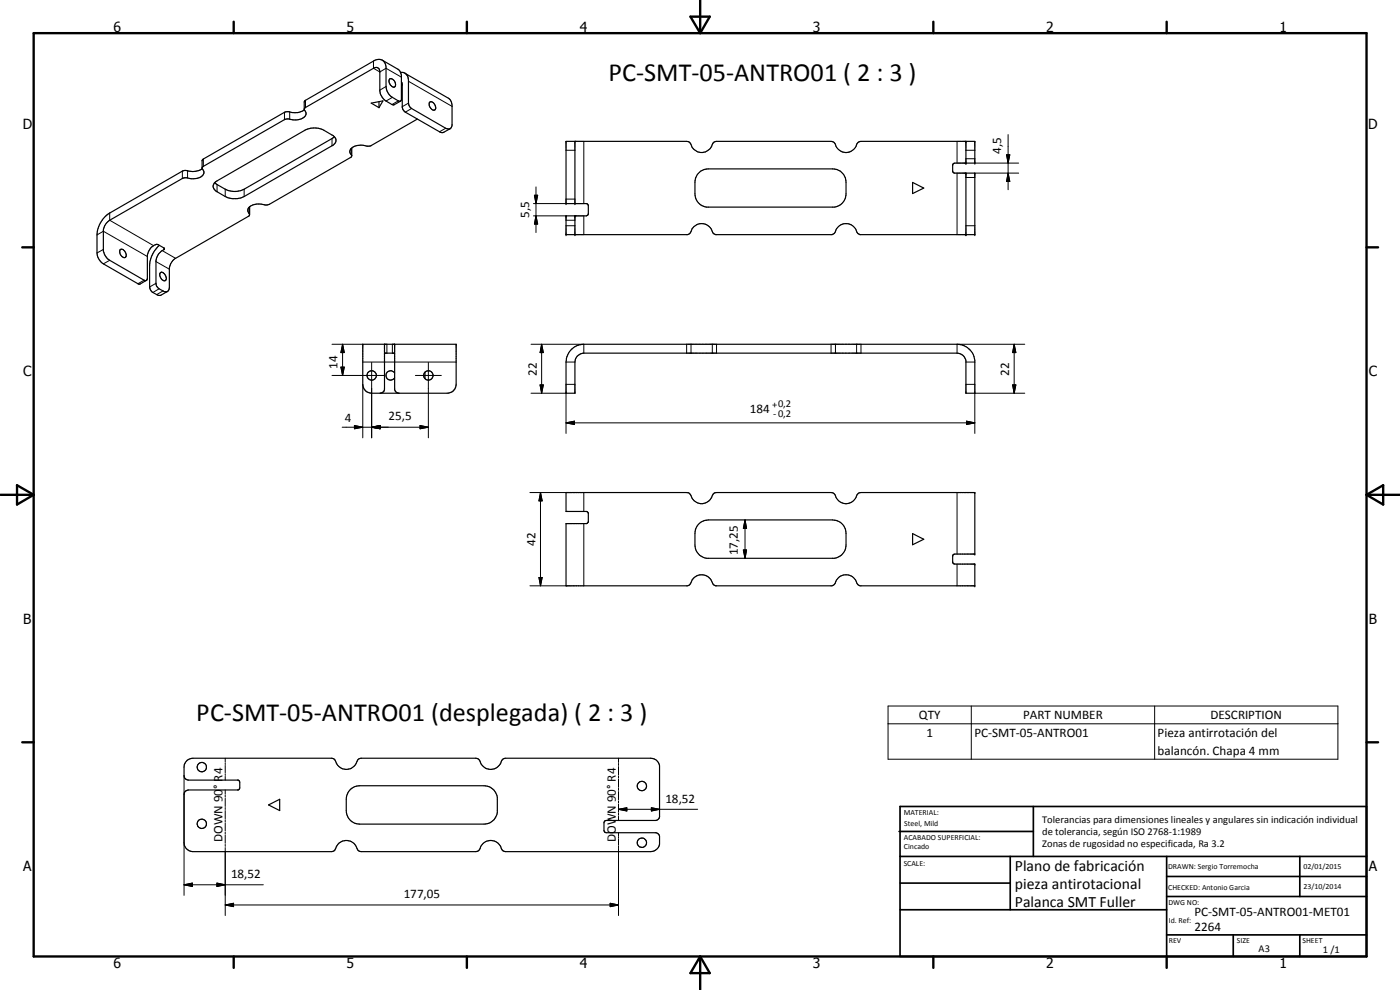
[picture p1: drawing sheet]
<svg xmlns="http://www.w3.org/2000/svg" width="420mm" height="297mm" viewBox="0 0 420 297" stroke-linecap="round" stroke-linejoin="round" font-family="sans-serif">
<g fill="none" stroke="#000" stroke-width=".35">
<path d="M114.8 18.1l4.8 2.8 .6 .8M91.3 32.9a5.7 5.7 0 0 1-4.9 .6l-1 .2-24.4 14-.3 .4v2.4a1.62 1.62 0 0 1 .4 1.7 1.62 1.62 0 0 1-1.4 1.1 7.9 7.9 0 0 1-4.3 0l-.7 .3-21.8 12.5a4.3 4.3 0 0 0-1.9 2.9v6.1a4.3 4.3 0 0 0 1.9 3l10.4 6h.6M111.4 30.9l3.5-.6-1.2 2zM113.7 30.5v1.8M116.9 23.8a1.45 1.45 0 0 1 1.5 .4 1.45 1.45 0 0 1 .3 1.5l-.1 .3a1.55 1.55 0 0 1-1.9-1.8zM120.2 21.7l.3 1.1v7.1l-.3 .5M120.2 30.4h-.5l-1.9-1.2a4 4 0 0 1-1.9-3.2v-5.9a2.25 2.25 0 0 0-1.4-2.1 2.25 2.25 0 0 0-2.4 .3l-20.6 11.9-.2 .4v2.3a1.62 1.62 0 0 1 .5 1.7 1.62 1.62 0 0 1-1.4 1.1 7.7 7.7 0 0 1-4.3 0l-.7 .2-24.4 14-.3 .4M120.2 21.7a2.13 2.13 0 0 1 2.4 2.3v6.9l.4 1.2 10.8 6.4a1.14 1.14 0 0 0 1.2 .2 1.14 1.14 0 0 0 .7-1.1v-6.1l-.7-1.7-13.5-7.8M120.2 30.4l-2.2 1.1-2.1-1.2a4.2 4.2 0 0 1-1.9-3v-5.7a1.17 1.17 0 0 0-.6-1.2 1.17 1.17 0 0 0-1.3 .1l-20.4 11.8-.4 .4M120.5 24.6l.2 .9v6.8l.8 1.2 10.9 6.3h.6l2.1-1.2M125.3 35.7l-13.8 7.9a4.1 4.1 0 0 1-2.9 0l-1.7 .1-1.4 .7M128.9 30.7a1.36 1.36 0 0 1 1.9 1.4v.5a.81 .81 0 0 1-.9 .5 .81 .81 0 0 1-.7-.8l-.4-.7z"/>
<path d="M60.7 50.6a6.1 6.1 0 0 1-5.3 .5l-.7 .3-21.8 12.5a8.3 8.3 0 0 0-3.8 6.6v5.4a4.2 4.2 0 0 0 1.9 3.3l10.6 6h.5l1.8-1.1M64.3 54.9l.8-.6 26.4-15.2a6.2 6.2 0 0 1 5.7 0l2.4 1.4a1.68 1.68 0 0 1 1.2 1.6 1.68 1.68 0 0 1-1.2 1.6l-26.3 15.3a6.3 6.3 0 0 1-5.7 0l-2.5-1.5a1.64 1.64 0 0 1-.8-2.6zM100.4 41l-27.1 15.8a6.2 6.2 0 0 1-5.7 0l-3.2-2M105.5 44.4a1.38 1.38 0 0 0 .1 2.3l-.5 .6-24.3 14-.7 .2a6.9 6.9 0 0 0-4.9 .3 1.53 1.53 0 0 0-.3 2.5l-.4 .6-21.8 12.6a4.2 4.2 0 0 0-1.9 2.9v5.8a1.15 1.15 0 0 1-.5 1.2 1.15 1.15 0 0 1-1.4-.1l-1.3-.8-.8-1.3v-7.1a4.5 4.5 0 0 1 2.5-3.3l-.1-.4-1.7-1a2.93 2.93 0 0 0-3.1 2.6l-.2 .7v6.8l-.3 .6M105.5 44.4l.1 2.3M169.9 42.4h36.2l.8 .3 .4 .4a3.5 3.5 0 0 0 3.4 2.7 3.5 3.5 0 0 0 3.3-2.9l1-.5h34.4a1.91 1.91 0 0 1 1.7 1.8 3.4 3.4 0 0 0 3.4 1.5 3.4 3.4 0 0 0 2.7-2.6l.4-.4 .8-.3h34.2v6.5h-6l-.4 .1-.3 .4v2.1l.5 .4h6.2v18.5h-34.5l-.7-.4a3.6 3.6 0 0 0-4.6-2.7 4 4 0 0 0-2.4 2.7l-.7 .4h-35a1.98 1.98 0 0 1-1.3-1.8 3.4 3.4 0 0 0-3.4-1.5 3.4 3.4 0 0 0-2.7 2.6l-.9 .7h-36.5v-5.6h6l.7-.5v-2.7l-.5-.5h-6.2zM172.5 42.4v18.7M209.6 52l1.5-1.1 1.4-.2h37.4a4 4 0 0 1 4 4v3.5a4 4 0 0 1-3.5 3.9h-38.3a4 4 0 0 1-3.5-3.9v-4l.2-.9zM273.9 54.7l3.3 1.7-3.3 1.7zM289.9 42.4v6.5M289.9 51.9v18.5M36 75a1.1 1.1 0 0 1 1.7 .9 .99 .99 0 0 1-.1 1.4 1.72 1.72 0 0 1-1.6-2.3z"/>
<path d="M47.8 73.6a8.7 8.7 0 0 0-2.9 5.9v6.6l.4 1.1 .6 .6 1.9 .8h.4l2-1.1M74.9 62.1v2.3M172.5 64.8v5.6M48.2 81.8a1.58 1.58 0 0 1 1.4 .8 1.58 1.58 0 0 1 0 1.6 1.66 1.66 0 0 1-1.5-2.3zM108.9 103.3h28v12a2.65 2.65 0 0 1-2.7 2.7h-22.7a2.65 2.65 0 0 1-2.6-2.7zM115.4 106h3M115.4 103.3v13.6l-.4 .7-.9 .4M118.4 111.9a1.39 1.39 0 0 0-2.1-.3 1.39 1.39 0 0 0 0 2.1 1.39 1.39 0 0 0 2.1-.3M118.4 103.3v13.6l.4 .7 .9 .4M127.5 111.7v1.9M171.3 105.1a5.3 5.3 0 0 1 3.9-1.8h112a5.4 5.4 0 0 1 5.4 4.8v9.9h-2.7v-9.8a2.72 2.72 0 0 0-2.7-2.2h-112a2.81 2.81 0 0 0-2.7 2.6v9.4h-2.6v-9.4l.3-1.6zM169.9 147.8h36.2a1.7 1.7 0 0 1 1.6 1.7 3.5 3.5 0 0 0 3.6 1.5 3.5 3.5 0 0 0 2.7-2.7l.5-.4 .5-.1h34.4a1.91 1.91 0 0 1 1.7 1.7 3.4 3.4 0 0 0 3.4 1.6 3.4 3.4 0 0 0 2.7-2.6l.6-.6 .6-.1h34.2v18.4h-6l-.5 .2-.2 .4v1.9l.3 .5h6.4v6.6h-34.5l-.7-.5a3.5 3.5 0 0 0-2.7-2.8 3.5 3.5 0 0 0-3.6 1.5l-.5 1.1-.9 .7h-35l-.7-.5a3.5 3.5 0 0 0-3.3-2.8 3.5 3.5 0 0 0-3.4 2.6l-.9 .7h-36.5v-18.7h6.2l.5-.5v-2.7l-.5-.4h-6.2z"/>
<path d="M209.6 157.4l1.1-.9 1.8-.5h37.4a4 4 0 0 1 4 4v3.5a4.1 4.1 0 0 1-3.5 4h-38.3a4.1 4.1 0 0 1-3.5-4v-3.9l.2-1zM273.9 160.1l3.3 1.7-3.3 1.6zM56.2 228.1l1.7-.6h41.6l.8 .3a5.3 5.3 0 0 0 2.5 2.9 3.5 3.5 0 0 0 4.6-2.7l1-.5h34.4a1.91 1.91 0 0 1 1.6 1.8 3.4 3.4 0 0 0 3.4 1.5 3.4 3.4 0 0 0 2.8-2.6l.3-.4 .9-.3h43.5a2.65 2.65 0 0 1 2.6 2.3v15.3l-.1 .5-.9 .6h-15l-.4 .2-.2 .4v2.4l.2 .4 .4 .3h15.2l.7 .5 .1 .5v2.3a2.72 2.72 0 0 1-2.6 2.3h-43.5a1.91 1.91 0 0 1-1.7-1.8 3.4 3.4 0 0 0-3.4-1.5 3.4 3.4 0 0 0-2.7 2.6l-.4 .5-.8 .2h-34.4l-.8-.2a4.8 4.8 0 0 0-3-3 3.5 3.5 0 0 0-4.1 2.8l-1 .4h-41.6a2.77 2.77 0 0 1-2.7-2.6v-14.5l.5-1 .9-.4h14.8l.6-.6v-1.7l-.6-.6h-14.8l-1.2-.6a7 7 0 0 1-.1-4.1zM104.9 237.1l1.6-1.1 1.4-.2h37.4a4.1 4.1 0 0 1 4 3.5v4.5a4.1 4.1 0 0 1-4 3.5h-37.4a4 4 0 0 1-4-4.1l.1-3.9 .4-1.4zM80.6 241.5l3.3-1.7v3.4z"/>
<circle cx="111.5" cy="112.6" r="1.4"/>
<circle cx="128.6" cy="112.6" r="1.39"/>
<circle cx="60.6" cy="230.2" r="1.4"/>
<circle cx="192.6" cy="235.8" r="1.41"/>
<circle cx="60.6" cy="247.2" r="1.4"/>
<circle cx="192.7" cy="252.8" r="1.41"/>
</g>
<g fill="none" stroke="#000" stroke-width=".3">
<path d="M112.1 18.3v2.2l1.9 1.1 1.9-1.1 4.6 2.7M85.4 33.7v2.2M86.9 33.6v2.2M91.7 30.1v2.2M115.9 26l-1.9 1.1M117.8 29.2l-1.9 1.1M119.5 30.3l-1.9 1.1M120.5 25.3l.2 .1M122.6 30.9l-1.9 1.1M122.6 24.4l13.1 7.5M123.5 32.6l-1.8 1.1M133.8 38.5l-1.9 1"/>
<path d="M54.7 51.4v2.2M56.3 51.2v2.2M61 47.7v2.2M65.1 55.4v2.1M67.6 56.8v2.2M73.3 56.8v2.2M99.6 41.6v2.1M105.4 44.6v1.8M160.4 58.6h1l-.5 2.5zM160.9 56.1v13.7M169.9 59.7h2.6M169.9 45.1h2.6"/>
<path d="M175.2 42.4v18.7M287.2 42.4v6.5M287.2 51.9v18.5M289.9 47.6h2.7M289.9 53.3h2.7M289.9 45.1h2.7M292.6 48.9h13.1M292.6 51.9h13.1M302.1 46.4h1l-.6 2.5zM302.5 51.9l.6 2.5h-1zM302.5 40.4v16.5M29.1 70.5l1.9-1.1 13.2 7.6"/>
<path d="M31 74.8l-1.9 1.1M32.9 63.9v2.2l13.2 7.6M32.9 78.1l-1.9 1.1M46.8 78.5l4 2.3M48.7 75.2l4 2.3M49.2 74.4v.5M74.7 62.2v1.9M160.1 64.8h9.8M160.1 61.1h9.8M160.9 64.8l.5 2.4h-1zM169.9 66.1h2.6M169.9 67.7h2.6"/>
<path d="M175.2 64.8v5.6M289.9 67.7h2.7M43.3 84.1l-1.9 1M46.8 85l-1.9 1.1M47.7 86.7l-1.8 1.1M48.9 87.3l-1.9 1.1M99.6 103.3h9.3M99.6 112.6h15.9M102.3 110.2h1l-.5 2.4zM102.8 103.3l.5 2.5h-1zM102.8 103.3v9.3M108.9 108.6h28"/>
<path d="M108.9 115.3v16.1M111.5 108.8v22.6M116.1 103.3v2.7M117.8 103.3v2.7M124.7 112.6h7.7M128.6 108.8v22.6M159.4 103.3h15.8v2.7M159.4 118h10.5v12M162.1 115.5h1l-.6 2.5zM162.5 103.3l.6 2.5h-1zM162.5 103.3v14.7M169.9 115.3h2.6"/>
<path d="M169.9 108.6h2.6M206.1 103.3v2.7M207.4 103.3v2.7M213.8 103.3v2.7M215 103.3v2.7M249.4 103.3v2.7M250.7 103.3v2.7M257.1 103.3v2.7M258.4 103.3v2.7M289.9 115.3h2.7M289.9 108.6h2.7M303.9 115.5h1l-.5 2.5z"/>
<path d="M304.4 103.3l.5 2.5h-1zM304.4 103.3v14.7M307.5 103.3h-20.3v2.7M307.5 118h-14.9v12M102.7 128.2h25.9M106.4 127.7l2.5 .5-2.5 .5zM111.5 128.2l2.6-.5v1zM126.1 127.7l2.5 .5-2.5 .5zM169.9 126.9l2.5-.5v1zM169.9 126.9h122.7M290.1 126.4l2.5 .5-2.5 .5zM159 147.8h10.9"/>
<path d="M162.2 147.8l.5 2.5h-1zM162.2 147.8v28M175.2 147.8v5.7M175.2 157.1v18.7M223.6 156l.5 2.5h-1zM223.6 156v11.5M287.2 147.8v18.4M159 175.8h10.9M161.7 173.3h1l-.5 2.5zM223.1 165h1l-.5 2.5zM287.2 169.2v6.6M266.5 211.8h135v16h-135z"/>
<path d="M266.5 217.2h135M291.5 211.8v16M346.5 211.8v16M55.2 232.7v35.9M67.6 227.5v1.1M67.6 228.9v.5M67.6 229.7v2.2M67.6 232.2v.5M67.6 233v1.1M67.6 237v1.3M67.6 238.6v.6M67.6 239.5v2.5"/>
<path d="M185.6 227.5v1.3M185.6 229.1v.6M185.6 230v2.5M185.6 232.8v.6M185.6 233.7v2.5M185.6 236.5v.7M185.6 237.5v2.4M67.6 242.3v.6M67.6 243.2v2.5M67.6 246v.6M67.6 246.9v2.4M67.6 249.7v.6"/>
<path d="M67.6 250.6v2.4M67.6 253.4v.6M67.6 254.3v20.4M185.6 242.8l2.5-.4v.9zM185.6 240.3v.6M185.6 241.2v2.5M185.6 244v.6M185.6 244.9v1.3M185.6 249.9v.9M185.6 251v.5M185.6 251.7v1.9M185.6 253.9v.4"/>
<path d="M185.6 254.6v20.1M185.6 242.8h23.8M195.5 242.4l2.4 .4-2.4 .5zM55.2 265.5l2.5-.5v1zM55.2 265.5h23.8M65.1 265l2.5 .5-2.5 .5zM67.6 271.5l2.5-.5v1zM67.6 271.5h118M183.1 271l2.5 .5-2.5 .5z"/>
</g>
<g fill="#000">
<circle cx="289.9" cy="51.9" r=".18"/>
<circle cx="289.9" cy="42.4" r=".18"/>
<circle cx="289.9" cy="48.9" r=".18"/>
<circle cx="292.6" cy="48.9" r=".18"/>
<circle cx="169.9" cy="64.8" r=".18"/>
<circle cx="169.9" cy="61.1" r=".18"/>
<circle cx="169.9" cy="70.4" r=".18"/>
<circle cx="172.5" cy="61.1" r=".18"/>
<circle cx="172.5" cy="64.8" r=".18"/>
<circle cx="172.5" cy="70.4" r=".18"/>
<circle cx="289.9" cy="70.4" r=".18"/>
<circle cx="292.6" cy="70.4" r=".18"/>
<circle cx="292.6" cy="147.8" r=".18"/>
<circle cx="292.6" cy="166.2" r=".18"/>
<circle cx="292.6" cy="169.2" r=".18"/>
<circle cx="292.6" cy="175.8" r=".18"/>
</g>
<g fill="none" stroke="#000" stroke-width=".71">
<path d="M10.1 9.9h400v277.1h-400zM70.1 6.5v3.4M140.1 6.5v3.4M207.2 5h5.8l-2.9 4.9zM210.1 0v9.9M280.1 6.5v3.4M350.1 6.5v3.4M6.7 74.2h3.4M410.1 74.2h3.5M.1 148.5h10M5.1 145.6l5 2.9-5 2.9zM410.1 148.5h10"/>
<path d="M410.1 148.5l5-2.9v5.8zM6.7 222.7h3.4M410.1 222.7h3.5M70.1 287v3.4M140.1 287v3.4M210.1 287v10M210.1 287l2.9 5h-5.8zM280.1 287v3.4M350.1 287v3.4"/>
</g>
<g fill="none" stroke="#000" stroke-width=".51">
<path d="M269.8 249.5h40.3M270.1 242h140v45h-140zM270.1 257h140M303.2 257v16M310.1 242v15M350.1 257v30M390.1 257v12M270.1 265h33.1M270.1 273h80M350.1 269h60M350.1 263h60M350.1 280.5h60"/>
<path d="M370.1 280.5v6.5M390.1 280.5v6.5"/>
</g>
<g fill="#000">
<path d="M160.4 58.6h1l-.5 2.5zM302.1 46.4h1l-.6 2.5zM302.5 51.9l.6 2.5h-1zM160.9 64.8l.5 2.4h-1zM102.3 110.2h1l-.5 2.4zM102.8 103.3l.5 2.5h-1zM162.1 115.5h1l-.6 2.5zM162.5 103.3l.6 2.5h-1zM303.9 115.5h1l-.5 2.5zM304.4 103.3l.5 2.5h-1zM106.4 127.7l2.5 .5-2.5 .5zM111.5 128.2l2.6-.5v1z"/>
<path d="M126.1 127.7l2.5 .5-2.5 .5zM169.9 126.9l2.5-.5v1zM290.1 126.4l2.5 .5-2.5 .5zM162.2 147.8l.5 2.5h-1zM223.6 156l.5 2.5h-1zM161.7 173.3h1l-.5 2.5zM223.1 165h1l-.5 2.5zM185.6 242.8l2.5-.4v.9zM195.5 242.4l2.4 .4-2.4 .5zM55.2 265.5l2.5-.5v1zM65.1 265l2.5 .5-2.5 .5zM67.6 271.5l2.5-.5v1z"/>
<path d="M183.1 271l2.5 .5-2.5 .5z"/>
</g>
<g font-size="7.9">
<text x="182.7" y="24.2">PC-SMT-05-ANTRO01 ( 2 : 3 )</text>
<text x="58.9" y="216.4">PC-SMT-05-ANTRO01 (desplegada) ( 2 : 3 )</text>
</g>
<g font-size="4.7">
<text x="304.6" y="261.2">Plano de fabricación</text>
<text x="304.6" y="266.6">pieza antirotacional</text>
<text x="304.6" y="272">Palanca SMT Fuller</text>
</g>
<g font-size="4.2">
<text x="34" y="9.6">6</text>
<text x="104" y="9.6">5</text>
<text x="174" y="9.6">4</text>
<text x="244" y="9.6">3</text>
<text x="314" y="9.6">2</text>
<text x="384" y="9.6">1</text>
<text x="6.8" y="38.7">D</text>
<text x="410.6" y="38.7">D</text>
<text x="7" y="112.9">C</text>
<text x="410.8" y="112.9">C</text>
<text x="7" y="187.1">B</text>
<text x="410.8" y="187.1">B</text>
<text x="7" y="261.4">A</text>
<text x="410.8" y="261.4">A</text>
<text x="34" y="290.4">6</text>
<text x="104" y="290.4">5</text>
<text x="174" y="290.4">4</text>
<text x="244" y="290.4">3</text>
<text x="314" y="290.4">2</text>
<text x="384" y="290.4">1</text>
</g>
<g font-size="3.9">
<text x="300.5" y="46.1" transform="rotate(-90 300.5 46.1)">4,5</text>
<text x="158.8" y="65.4" transform="rotate(-90 158.8 65.4)">5,5</text>
<text x="101.3" y="110.7" transform="rotate(-90 101.3 110.7)">14</text>
<text x="161.1" y="112.7" transform="rotate(-90 161.1 112.7)">22</text>
<text x="302.9" y="112.7" transform="rotate(-90 302.9 112.7)">22</text>
<text x="225" y="124">184</text>
<text x="103.5" y="126.7">4</text>
<text x="116.6" y="126.1">25,5</text>
<text x="160.7" y="163.8" transform="rotate(-90 160.7 163.8)">42</text>
<text x="221.5" y="166.6" transform="rotate(-90 221.5 166.6)">17,25</text>
<text x="275.8" y="215.8">QTY</text>
<text x="307.1" y="215.8">PART NUMBER</text>
<text x="363.3" y="215.8">DESCRIPTION</text>
<text x="278" y="221.1">1</text>
<text x="292.4" y="221.1">PC-SMT-05-ANTRO01</text>
<text x="347.4" y="221.2">Pieza antirrotación del</text>
<text x="347.4" y="226.5">balancón. Chapa 4 mm</text>
<text x="66.8" y="236.7" transform="rotate(-90 66.8 236.7)">° R4</text>
<text x="199.7" y="240.8">18,52</text>
<text x="66.8" y="252.7" transform="rotate(-90 66.8 252.7)">DOWN 90</text>
<text x="184.9" y="252.7" transform="rotate(-90 184.9 252.7)">DOWN 90° R4</text>
<text x="69.3" y="263.4">18,52</text>
<text x="121.1" y="269.5">177,05</text>
<text x="358.5" y="275">PC-SMT-05-ANTRO01-MET01</text>
<text x="358.5" y="279.4">2264</text>
</g>
<g font-size="3.1">
<text x="231.7" y="122.3">+0,2</text>
<text x="232" y="125">-0,2</text>
<text x="312.7" y="246.8">Tolerancias para dimensiones lineales y angulares sin indicación individual</text>
<text x="312.7" y="250.4">de tolerancia, según ISO 2768-1:1989</text>
<text x="312.7" y="254">Zonas de rugosidad no especificada, Ra 3.2</text>
<text x="377.7" y="285.6">A3</text>
<text x="397" y="285.9">1 /1</text>
</g>
<g font-size="2.4">
<text x="271.2" y="244.4">MATERIAL:</text>
<text x="271.3" y="252">ACABADO SUPERFICIAL:</text>
<text x="271.4" y="247.9">Steel, Mild</text>
<text x="271.3" y="254.6">Cincado</text>
<text x="271.2" y="259.7">SCALE:</text>
<text x="350.6" y="260.8">DRAWN: Sergio Torremocha</text>
<text x="391.2" y="260.6">02/01/2015</text>
<text x="350.6" y="267">CHECKED: Antonio Garcia</text>
<text x="391.2" y="266.7">23/10/2014</text>
<text x="350.6" y="271.4">DWG NO:</text>
<text x="350.8" y="276.9">Id. Ref:</text>
<text x="350.8" y="282.8">REV</text>
<text x="371.2" y="282.9">SIZE</text>
<text x="390.9" y="282.9">SHEET</text>
</g>
</svg>
